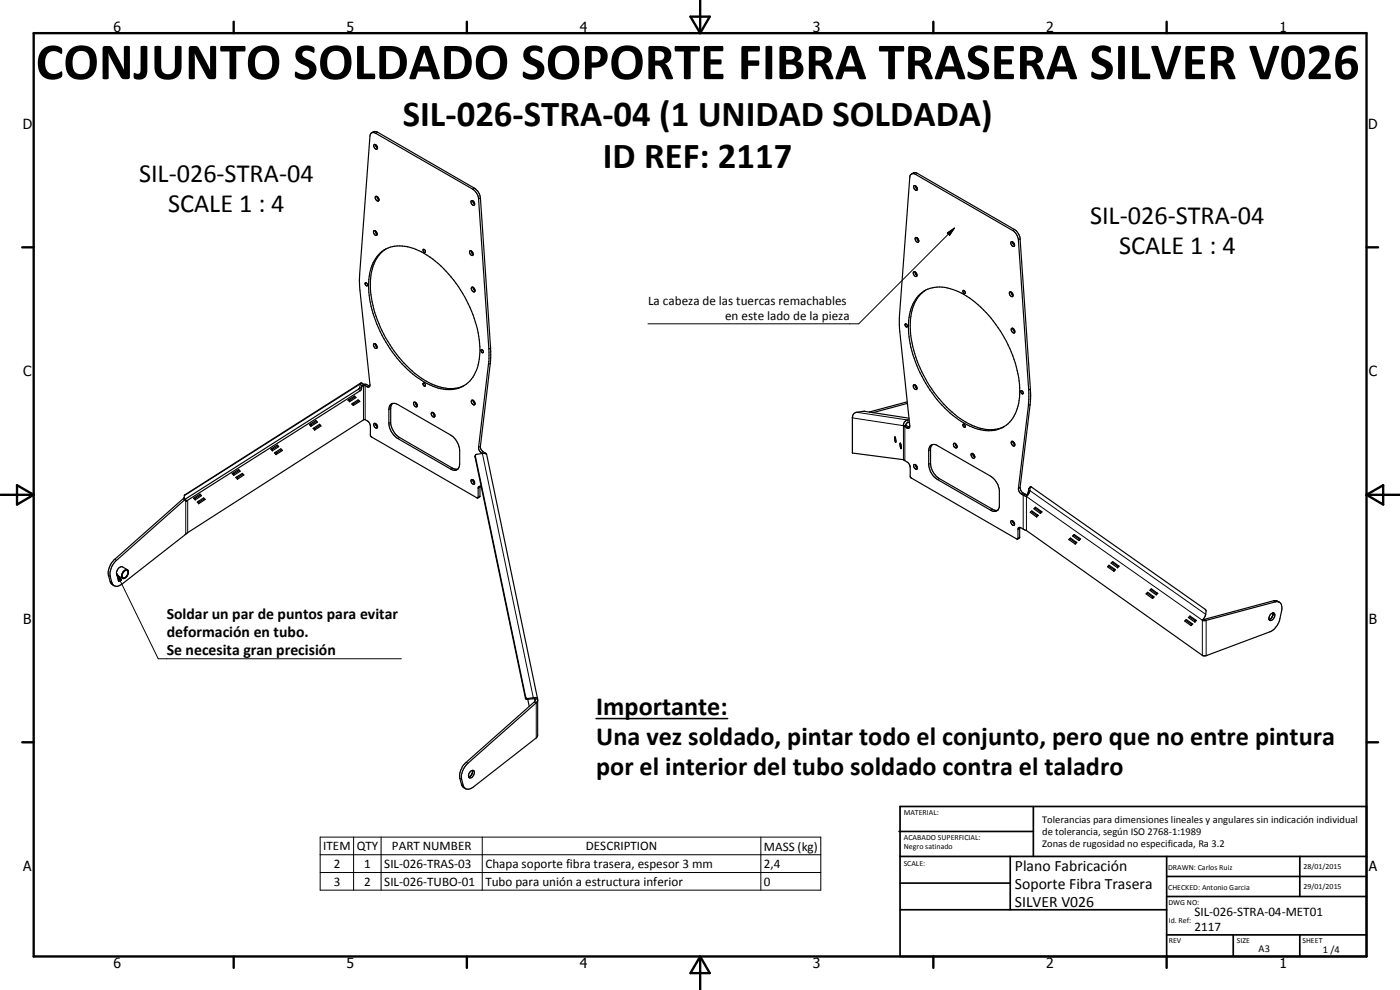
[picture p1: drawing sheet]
<svg xmlns="http://www.w3.org/2000/svg" width="420mm" height="297mm" viewBox="0 0 420 297" stroke-linecap="round" stroke-linejoin="round" font-family="sans-serif">
<g fill="none" stroke="#000" stroke-width=".35">
<path d="M111.5 39.9l.9-.4 .9 .2 29.1 16.8 1 .9 .6 1.3 3.3 46.7-.2 3.7-2.9 24.8a2.69 2.69 0 0 0 1.7 2.3M112.3 43.4a.77 .77 0 0 1 .9 .4 .77 .77 0 0 1-.3 1 1.05 1.05 0 0 1-.6-1.4zM112.7 43.4l.1 .5 .5 .5M112.7 59a.84 .84 0 0 1 .9 .4 .84 .84 0 0 1-.1 .9 1.07 1.07 0 0 1-.8-1.3zM113.1 58.9l.6 1.1M273.5 52.2a1.38 1.38 0 0 1 1.8-.2l29.1 16.8a3.9 3.9 0 0 1 1.7 2.9l3.2 47-3.2 27.6a2.52 2.52 0 0 0 2 2.2M273.6 52.2l.4-.1 .8 .2 29.1 16.8a3.8 3.8 0 0 1 1.7 2.9l3.2 46-.2 3.7-3 24.9a2.83 2.83 0 0 0 2.4 2.4M273.6 52.2l-.5 .5-.1 .5-3.1 42.3 .1 3.9 3 28.7M274.4 55.7a.91 .91 0 0 1 .7 1.4 .96 .96 0 0 1-.7-1.4zM274.7 55.7l.2 .6 .4 .5M112.2 69.3a.85 .85 0 0 1 .8 .4 .85 .85 0 0 1 0 .9 .95 .95 0 0 1-.8-1.3zM112.6 69.2l.6 1.1"/>
<path d="M113.6 76.4a9.6 9.6 0 0 1 11.2-1.6 33.9 33.9 0 0 1 16.2 17.4 26.8 26.8 0 0 1 2.3 18.1 9 9 0 0 1-11.8 6.2 30.3 30.3 0 0 1-16.3-14.9 31.5 31.5 0 0 1-4.3-19.6 11.3 11.3 0 0 1 2.7-5.6zM115.8 74.7a11.6 11.6 0 0 0-4.6 9.7 36.4 36.4 0 0 0 17.5 30.4 11.3 11.3 0 0 0 10.7 .8M126.9 74.9l.3-.1 .4 .3 .1 .6-.5-.1zM141 75.3a.76 .76 0 0 1 .9 .4 .76 .76 0 0 1-.3 1 1.07 1.07 0 0 1-.6-1.4zM141.4 75.3l.6 1M141.5 60.2a.87 .87 0 0 1 .8 .5 .87 .87 0 0 1-.1 .9 .94 .94 0 0 1-.7-1.4zM141.9 60.2l.2 .7 .3 .4M274.7 71.3a.76 .76 0 0 1 .9 .4 .76 .76 0 0 1-.2 1l-.6-.5zM275.2 71.3l.2 .7 .3 .3M303.4 72.6a.76 .76 0 0 1 1 .4 .76 .76 0 0 1-.3 1 1.14 1.14 0 0 1-.7-1.4zM303.9 72.6l.3 .8 .3 .2M109.6 84.9a.58 .58 0 0 1 .6 .2 .58 .58 0 0 1 0 .7 .64 .64 0 0 1-.6-.9z"/>
<path d="M141.5 86.2a.76 .76 0 0 1 .9 .4 .76 .76 0 0 1-.2 1 1.14 1.14 0 0 1-.7-1.4zM142 86.2l.6 1M271.7 97.2a.54 .54 0 0 1 .5 .3 .54 .54 0 0 1-.1 .6l-.5-.5zM274.1 81.6a.78 .78 0 0 1 1 .4 .78 .78 0 0 1-.2 1 1.17 1.17 0 0 1-.8-1.4zM274.6 81.6l.2 .7 .4 .3M275.6 88.7a9.7 9.7 0 0 1 11.2-1.5 32.3 32.3 0 0 1 15.2 15.2 31.5 31.5 0 0 1 3.7 18.6 9.1 9.1 0 0 1-9 8.2 19.8 19.8 0 0 1-13.2-6.8 37.4 37.4 0 0 1-10.9-24.4 13.5 13.5 0 0 1 3-9.3zM277.8 87.1a11 11 0 0 0-4.5 8.7 35 35 0 0 0 7.7 22.9 25.3 25.3 0 0 0 14.7 10.1 9.5 9.5 0 0 0 5.7-.8M289 87.2a.54 .54 0 0 1 .6 .3 .54 .54 0 0 1-.1 .6l-.5-.4zM303 87.7a.78 .78 0 0 1 .9 .3 .78 .78 0 0 1-.2 1l-.7-.7zM303.4 87.6l.2 .7 .5 .3M303.6 98.6v-.1a.79 .79 0 0 1 .9 .5 .79 .79 0 0 1-.3 .9l-.6-.5zM304 98.6l.6 1"/>
<path d="M104.7 119.9l.3 .2M106.6 119l-1.6 1.1M108.2 115l-.2 1.3-.4 .5-52.3 33.1M108.2 114.9l-52.8 33.6-.2 1.2M108.2 115l.4-.1 .5 .5M109.1 115.8l-.5-.2-.1 1.1-.4 .6-52.1 33-.7-.5M109.1 115.8l.5-.1 .9 .5 .5-.4M109.1 115.4l.8-.1 1 .5M109.1 115.4v.4M111 115.8l-3.1-31.6 3.1-43.3a1.03 1.03 0 0 1 .6-1.1 1.03 1.03 0 0 1 1.2 .2l29.1 16.8a4.1 4.1 0 0 1 1.7 2.9l3.2 46-.1 2.8-3.1 25.7a1.9 1.9 0 0 0 1.2 1.9M112.2 103.2l.1-.1a.79 .79 0 0 1 .8 .5 .79 .79 0 0 1-.3 1 1.13 1.13 0 0 1-.6-1.4zM112.6 103.2l.6 1"/>
<path d="M126.9 115.1l.3-.2 .4 .3v.7l-.5-.2zM144.5 104.9a.59 .59 0 0 1 .4 .9 .62 .62 0 0 1-.4-.9zM274.1 115.5a.78 .78 0 0 1 1 .4 .78 .78 0 0 1-.2 1 1.11 1.11 0 0 1-.8-1.4zM274.6 115.5l.2 .7 .4 .3M306.4 117.3l.6 .2 .1 .5a.4 .4 0 0 1-.5 .1 .4 .4 0 0 1-.2-.5zM81.3 134.7l1.9-1.2 .4 .5-1.9 1.3zM81.6 134.6l.2 .2M81.8 134.8l-.1 .5M82.4 135.9l1.9-1.2 .5 .5-2 1.2zM82.7 135.7l.2 .3M82.9 136l-.1 .4M83.4 133.8l-1.6 1"/>
<path d="M84.5 134.9l-1.6 1.1M92.9 127.4l1.9-1.2 .5 .5-2 1.2zM93.1 127.2l.3 .3M93.4 127.5l-.1 .4M94 128.6l1.9-1.3 .4 .5-1.9 1.2zM94.3 128.4l.2 .2M94.5 128.6l-.1 .4M95 126.4l-1.6 1.1M96.1 127.6l-1.6 1M104.4 120.1l2-1.3 .4 .5-1.9 1.2zM105 120.1l-.1 .4M105.6 121.2l1.9-1.2 .5 .4-2 1.3z"/>
<path d="M105.8 121l.3 .2M106.1 121.2l-.1 .5M107.7 120.2l-1.6 1M112.3 127.1a.81 .81 0 0 1 .8 .4 .81 .81 0 0 1 0 .9 .93 .93 0 0 1-.8-1.3zM112.7 127l.1 .6 .5 .5M117.2 121.4l.7-.4 1.5 .4 15.9 9.2a6.1 6.1 0 0 1 2.7 4.5v4.1a1.63 1.63 0 0 1-.8 1.7 1.63 1.63 0 0 1-1.9-.1l-15.9-9.2a5.8 5.8 0 0 1-2.7-4.6v-4.1zM117.8 121.1l-.5 1.2v4.7a6.1 6.1 0 0 0 2.6 4.3l15.9 9.2 .5 .2 1.1 .1M124.2 120.7a.83 .83 0 0 1 .9 .4 .83 .83 0 0 1-.1 1 1 1 0 0 1-.8-1.4zM124.6 120.7l.1 .5 .6 .5M129.6 123.7a.85 .85 0 0 1 .8 .5 .85 .85 0 0 1-.1 .9 .94 .94 0 0 1-.7-1.4zM130 123.7l.2 .8 .3 .3M141.5 120.1a.76 .76 0 0 1 .9 .4 .76 .76 0 0 1-.2 1 1.14 1.14 0 0 1-.7-1.4z"/>
<path d="M142 120.1l.6 1.1M142.7 136.6l-.1 .5 15.1 72.4 .4 .3 2-.2 .5 .2M144.8 136.1l-1.9 .3-.2 .4 15.1 72.4 .4 .4 2.4-.3 .7 .3M144.8 136.1h.8l.4 .2 15.3 73.3M255.8 125.3l.1 .1a1.47 1.47 0 0 1 1.2-1.7l2.3-.3 13.4 2.1M255.9 125.2v10.7l15.4 2.1a2.69 2.69 0 0 1 1.8 2l.1 3 .2 .4 31.7 18.3 .4-.1 .1-3.2 .6-.1 1.8 .9 53 37.5 1.2-.1 19.3-7.2a6.1 6.1 0 0 0 2.6-3.8 6.7 6.7 0 0 0 .5-3.8 1.38 1.38 0 0 0-1.9-1.2l-20.7 5.5M268.6 131.1l.2 .3v1.3l-.3-.9zM270.2 133l-.1 .7 .3 .9M270.2 133h.1M270.2 133l.2 1.6M270.4 134.6h.1M271.1 127.7l1.4 .8 .5-.4"/>
<path d="M271.1 127.7l.8-.1 1.1 .6M272.3 120.6l-11.4 3M272.3 121l-10.4 2.8M272.8 126a1.6 1.6 0 0 0-1.7 1.7M273 126.7l-.9 .2-.2 .7M274.3 139.4a.77 .77 0 0 1 .9 .4 .77 .77 0 0 1-.3 1 1.05 1.05 0 0 1-.6-1.4zM274.7 139.4l.3 .9 .3 .2M279.2 133.8a1.69 1.69 0 0 1 2.2-.1l15.9 9.2a6 6 0 0 1 2.6 4.2v4.8a1.57 1.57 0 0 1-.9 1.5 1.57 1.57 0 0 1-1.7-.3l-15.9-9.2a5.7 5.7 0 0 1-2.7-4.6v-4zM279.8 133.4l-.3 .4-.2 .8v4.4a5.9 5.9 0 0 0 2.6 4.6l16.2 9.4 1.3 .1M286.2 133.1a.77 .77 0 0 1 1 .6l-.1 .7a.9 .9 0 0 1-.9-1.3zM286.7 133l.1 .7 .4 .4M289 127.3a.53 .53 0 0 1 .6 .3 .53 .53 0 0 1-.1 .6l-.5-.4z"/>
<path d="M289.6 128.1v.1M291.5 136.1a.77 .77 0 0 1 .9 .4 .77 .77 0 0 1-.2 1 1.07 1.07 0 0 1-.7-1.4zM292 136.1v.5l.6 .5M303.6 132.5a.76 .76 0 0 1 .9 .4 .76 .76 0 0 1-.3 1l-.6-.7zM304 132.5l.2 .6 .4 .4M55.2 149.8l.1 .1M55.2 149.7v.1M55.3 149.4l-20.9 18.4a5.7 5.7 0 0 0-1.9 4.8l.7 2.3 1 .9M58.1 149.5l1.9-1.2 .5 .4-1.9 1.3zM58.4 149.3l.2 .2M58.6 149.5v.5M59.2 150.6l1.9-1.2 .5 .5-2 1.2z"/>
<path d="M59.5 150.4l.2 .3M59.7 150.7l-.1 .4M60.2 148.5l-1.6 1M61.4 149.6l-1.7 1.1M69.7 142.1l1.9-1.2 .5 .5-2 1.2zM70 141.9l.2 .3M70.2 142.2l-.1 .4M70.8 143.3l1.9-1.3 .5 .5-1.9 1.3zM71.1 143.1l.2 .2M71.3 143.3v.5M71.8 141.1l-1.6 1.1M72.9 142.3l-1.6 1"/>
<path d="M141.5 143.9l.1-.1a.93 .93 0 0 1 .6 1.5 .94 .94 0 0 1-.7-1.4zM141.9 143.9l.2 .7 .3 .3M143.4 149.4l-31.9-18.3-.3-.5-.2-3.4-.6-.8-1.1-.5-53 33.9-19.7 15.5a1.75 1.75 0 0 1-2.9-.3l-.6-2a5.6 5.6 0 0 1 1.9-4.9l20.4-18.1M144.1 145.9l-.1 3-.6 .5M144.4 146l-.5-.1-.4 .3-.1 3.2M303.4 156.3a.76 .76 0 0 1 1 .4 .76 .76 0 0 1-.3 .9 1.14 1.14 0 0 1-.7-1.3zM303.9 156.3l.3 .8 .3 .2M306.1 158.2l-.1 3.2M308.1 148.5l-.1 .5M308.7 146.6h.1M308.7 146.6l-.2 1.4-.4 .5M309.2 153.7l.5-.4 1.9 1.3-.5 .5z"/>
<path d="M309.2 146.1l-.5 .5M309.3 146.1l52.3 36.7 .4 .5-.2 1.2-1 1.6h1.2M309.3 146.1l-.4 1.7-.9 1.2M309.4 153.5l1.8 1.2M310.3 152.7l.5-.5 1.9 1.4-.5 .5zM310.6 152.4l1.6 1.2M311.2 154.7l-.1 .4M311.4 154.5l-.2 .2M312.2 153.6v.5M312.5 153.4l-.3 .2M36.9 171.6l.4-.4a.69 .69 0 0 1 .7-.3 .69 .69 0 0 1 .6 .5 1.94 1.94 0 0 1-1.7 2.2l-.4-.5v-.8zM37.2 171.5a.67 .67 0 0 1 .6-.4 .67 .67 0 0 1 .6 .4 1.37 1.37 0 0 1-1.6 1.7l-.2-.7z"/>
<path d="M38.3 170.9l-1.5-.8a1.72 1.72 0 0 0-1.5 2.6l1.5 .8M305.9 161.4l-.5 .3M306 161.4h-.1M320.7 161.9l.6-.5 1.9 1.4-.5 .4zM321 161.6l1.7 1.2M321.9 160.8l.5-.4 1.9 1.3-.5 .5zM322.1 160.6l1.8 1.2M322.7 162.8v.4M322.9 162.6l-.2 .2M323.9 161.8l-.1 .4M324.1 161.5l-.2 .3M332.6 169.8l1.7 1.2"/>
<path d="M332.8 169.6l2 1.3-.5 .5-1.9-1.3zM333.4 169l.6-.5 1.9 1.4-.5 .4zM333.7 168.7l1.7 1.2M334.3 171v.4M334.5 170.8l-.2 .2M335.4 169.9v.4M335.6 169.7l-.2 .2M343.9 178.2l.6-.5 1.9 1.4-.5 .5zM344.2 177.9l1.7 1.2M345.3 176.9l1.7 1.2M345.5 176.7l2 1.4-.5 .4-1.9-1.4zM345.9 179.1v.5"/>
<path d="M346.1 178.9l-.2 .2M347 178.1v.4M347.2 177.8l-.2 .3M355.5 186.4l.5-.5 2 1.3-.5 .5zM355.8 186.1l1.7 1.2M356.6 185.3l.5-.5 2 1.4-.5 .4zM356.9 185l1.7 1.2M357.5 187.3v.4M357.7 187.1l-.2 .2M358.6 186.2v.4M358.8 186l-.2 .2M361.1 185.8h.3"/>
<path d="M361.4 185.8l.6 .3M381.5 184.2a.66 .66 0 0 1 .9-.2 .66 .66 0 0 1 .2 .9 1.19 1.19 0 0 1-1.7 1.1l-.1-.7zM382 183.9v.6M382 184.5l-.4 .9-.7 .5M382 184.5l-.2 .5M384 180.7l-.8-.4h-1l-20.8 5.5M158.4 209.8l.4 2.1M160.4 210.6l-20.5 18.1a5.7 5.7 0 0 0-1.9 4.9l.7 2.2 1 .8M160.4 210.6l.5 .3M160.6 209.8l-.2 .8M161.3 209.7l.1 10.9-.3 .6-19 14.9a1.73 1.73 0 0 1-1.7 .7 1.73 1.73 0 0 1-1.4-1.2l-.5-1.8a5.6 5.6 0 0 1 1.9-4.8l20.5-18.1M161.3 209.6v.1"/>
<path d="M161.3 209.7l-.7 .1M161.4 210.2l-.5 .7M141 231.6a.69 .69 0 0 1 1-.5 .69 .69 0 0 1 .3 1 1.07 1.07 0 0 1-.5 1.1 1.07 1.07 0 0 1-1.1 0v-.9zM141.8 231.1v.2M141.8 231.8a1.52 1.52 0 0 1-1.2 1.3M141.8 231.3v.5M141.8 231.3v.4"/>
</g>
<g fill="none" stroke="#000" stroke-width=".3">
<path d="M113.3 39.7l-.5 .3M142.4 56.5l-.5 .3M144.2 59.4l-.6 .3M275.3 52l-.5 .3M284.3 69.9l2.1-1.4-1.4 2.1zM286.4 68.5l-28.7 28.7h-63.2M304.4 68.8l-.5 .3M306.1 71.7l-.5 .3M107.6 116.8l.5 .5M108 116.2l.5 .5M108.5 116.1l.6-.3v10.2M108.6 115.7l-.5-.5-52.8 33.5"/>
<path d="M110.1 115.4l-.5 .3v10.2M110.6 115.7l-.5 .3M147.1 109.1l-.5 .2M147.2 104.4l-.5 .3M309.2 116.7l-.5 .3M117.3 122.6l-.6 .3M117.3 126.7l-.6 .3M119.9 131.3l-.5 .3M142.7 136.8l-.1 .3M144.2 133.9l-.6 .3M144.8 136.1l15.2 73.5M145 135.6l-.5 .3"/>
<path d="M145.6 135.9l-.2 .2M255.9 135.9v-10.5l15.2 2.3v10.2M257.1 123.7l15.3 2.3 .1 .8M272.1 127.7l-.5 .3v10.2M272.7 128.1l-.6 .3M279.3 139l-.6 .3M279.3 134.9l-.6 .4M309.1 121.4l-.5 .3M55.6 149.8l.5 .4M55.7 150.3v10M56.3 150.1v9.7M135.8 140.5l-.5 .3"/>
<path d="M144 148.9l-.5 .3M144 146.2l-.5 .3M281.9 143.6l-.5 .3M297.8 152.8l-.5 .3M306 158.5l-.5 .4M306.1 146.3l-.5 .3M307 147.9l-.5 .3M307.6 148.3l-.5 .2v10.2M308 159.2v-10.2l52.8 37.1v10.5M308.6 147.7l.5-.5 52.8 37.1M309.2 146.2l-.5 .4M32.5 172.6l.6 .4"/>
<path d="M33.1 174.5l.5 .3M34.4 167.8l.6 .3M35 172l1.5 2-.9 .5zM35 172l12.5 25.7h73M306 161.2l-.5 .3M362 186.1v10.6M382.2 180.3l.5 .3M157.8 209.2l-.1 .3M158.3 209.6v.2M160.6 209.7v.5M160.9 210.9v10.5M138 233.6l.5 .2"/>
<path d="M138.5 235.3l.5 .3M139.9 228.7l.5 .3M96.1 251.2h150.2v15.9h-150.2zM96.1 256.5h150.2M106.1 251.2v15.9M114.4 251.2v15.9M144.7 251.2v15.9M228.3 251.2v15.9M96.1 261.8h150.2"/>
</g>
<circle cx="271.9" cy="127.6" r=".18" fill="#000"/>
<g fill="none" stroke="#000" stroke-width=".71">
<path d="M10.1 9.9h400v277.1h-400zM70.1 6.5v3.4M140.1 6.5v3.4M207.2 5h5.8l-2.9 4.9zM210.1 0v9.9M280.1 6.5v3.4M350.1 6.5v3.4M6.7 74.2h3.4M410.1 74.2h3.5M.1 148.5h10M5.1 145.6l5 2.9-5 2.9zM410.1 148.5h10"/>
<path d="M410.1 148.5l5-2.9v5.8zM6.7 222.7h3.4M410.1 222.7h3.5M70.1 287v3.4M140.1 287v3.4M210.1 287v10M210.1 287l2.9 5h-5.8zM280.1 287v3.4M350.1 287v3.4"/>
</g>
<g fill="none" stroke="#000" stroke-width=".51">
<path d="M269.8 249.5h40.3M270.1 242h140v45h-140zM270.1 257h140M303.2 257v16M310.1 242v15M350.1 257v30M390.1 257v12M270.1 265h33.1M270.1 273h80M350.1 269h60M350.1 263h60M350.1 280.5h60"/>
<path d="M370.1 280.5v6.5M390.1 280.5v6.5"/>
</g>
<path d="M284.3 69.9l2.1-1.4-1.4 2.1zM35 172l1.5 2-.9 .5z" fill="#000"/>
<path d="M178.9 215.6h39.5" fill="none" stroke="#000" stroke-width=".46"/>
<text font-size="15.8" x="10.7" y="23.7">CONJUNTO SOLDADO SOPORTE FIBRA TRASERA SILVER V026</text>
<g font-size="11">
<text x="120.9" y="37.8">SIL-026-STRA-04 (1 UNIDAD SOLDADA)</text>
<text x="180.9" y="50.4">ID REF: 2117</text>
</g>
<g font-size="7.9">
<text x="41.7" y="54.7">SIL-026-STRA-04</text>
<text x="50.4" y="63.7">SCALE 1 : 4</text>
<text x="327.1" y="67.2">SIL-026-STRA-04</text>
<text x="335.9" y="76.2">SCALE 1 : 4</text>
<text x="178.9" y="214.5">Importante:</text>
<text x="178.9" y="223.5">Una vez soldado, pintar todo el conjunto, pero que no entre pintura</text>
<text x="178.9" y="232.5">por el interior del tubo soldado contra el taladro</text>
</g>
<g font-size="4.7">
<text x="50" y="185.7">Soldar un par de puntos para evitar</text>
<text x="50" y="191.1">deformación en tubo.</text>
<text x="50" y="196.5">Se necesita gran precisión</text>
<text x="304.6" y="261.2">Plano Fabricación</text>
<text x="304.6" y="266.6">Soporte Fibra Trasera</text>
<text x="304.6" y="272">SILVER V026</text>
</g>
<g font-size="4.2">
<text x="34" y="9.6">6</text>
<text x="104" y="9.6">5</text>
<text x="174" y="9.6">4</text>
<text x="244" y="9.6">3</text>
<text x="314" y="9.6">2</text>
<text x="384" y="9.6">1</text>
<text x="6.8" y="38.7">D</text>
<text x="410.6" y="38.7">D</text>
<text x="7" y="112.9">C</text>
<text x="410.8" y="112.9">C</text>
<text x="7" y="187.1">B</text>
<text x="410.8" y="187.1">B</text>
<text x="7" y="261.4">A</text>
<text x="410.8" y="261.4">A</text>
<text x="34" y="290.4">6</text>
<text x="104" y="290.4">5</text>
<text x="174" y="290.4">4</text>
<text x="244" y="290.4">3</text>
<text x="314" y="290.4">2</text>
<text x="384" y="290.4">1</text>
</g>
<g font-size="3.9">
<text x="194.5" y="91.6">La cabeza de las tuercas remachables</text>
<text x="217.6" y="96.1">en este lado de la pieza</text>
<text x="97" y="255.1">ITEM</text>
<text x="107" y="255.1">QTY</text>
<text x="117.6" y="255.1">PART NUMBER</text>
<text x="175.8" y="255.1">DESCRIPTION</text>
<text x="229.2" y="255.2">MASS (kg)</text>
<text x="100.1" y="260.4">2</text>
<text x="109.3" y="260.4">1</text>
<text x="115.3" y="260.4">SIL-026-TRAS-03</text>
<text x="145.7" y="260.5">Chapa soporte fibra trasera, espesor 3 mm</text>
<text x="229.2" y="260.4">2,4</text>
<text x="100.1" y="265.7">3</text>
<text x="109.3" y="265.7">2</text>
<text x="115.3" y="265.7">SIL-026-TUBO-01</text>
<text x="145.7" y="265.8">Tubo para unión a estructura inferior</text>
<text x="229.2" y="265.7">0</text>
<text x="358.5" y="275">SIL-026-STRA-04-MET01</text>
<text x="358.5" y="279.4">2117</text>
</g>
<g font-size="3.1">
<text x="312.7" y="246.8">Tolerancias para dimensiones lineales y angulares sin indicación individual</text>
<text x="312.7" y="250.4">de tolerancia, según ISO 2768-1:1989</text>
<text x="312.7" y="254">Zonas de rugosidad no especificada, Ra 3.2</text>
<text x="377.7" y="285.6">A3</text>
<text x="397" y="285.9">1 /4</text>
</g>
<g font-size="2.4">
<text x="271.2" y="244.4">MATERIAL:</text>
<text x="271.3" y="252">ACABADO SUPERFICIAL:</text>
<text x="271.3" y="254.6">Negro satinado</text>
<text x="271.2" y="259.7">SCALE:</text>
<text x="350.6" y="261">DRAWN: Carlos Ruiz</text>
<text x="391.2" y="260.6">28/01/2015</text>
<text x="350.6" y="267">CHECKED: Antonio Garcia</text>
<text x="391.2" y="266.7">29/01/2015</text>
<text x="350.6" y="271.4">DWG NO:</text>
<text x="350.8" y="276.9">Id. Ref:</text>
<text x="350.8" y="282.8">REV</text>
<text x="371.2" y="282.9">SIZE</text>
<text x="390.9" y="282.9">SHEET</text>
</g>
</svg>
